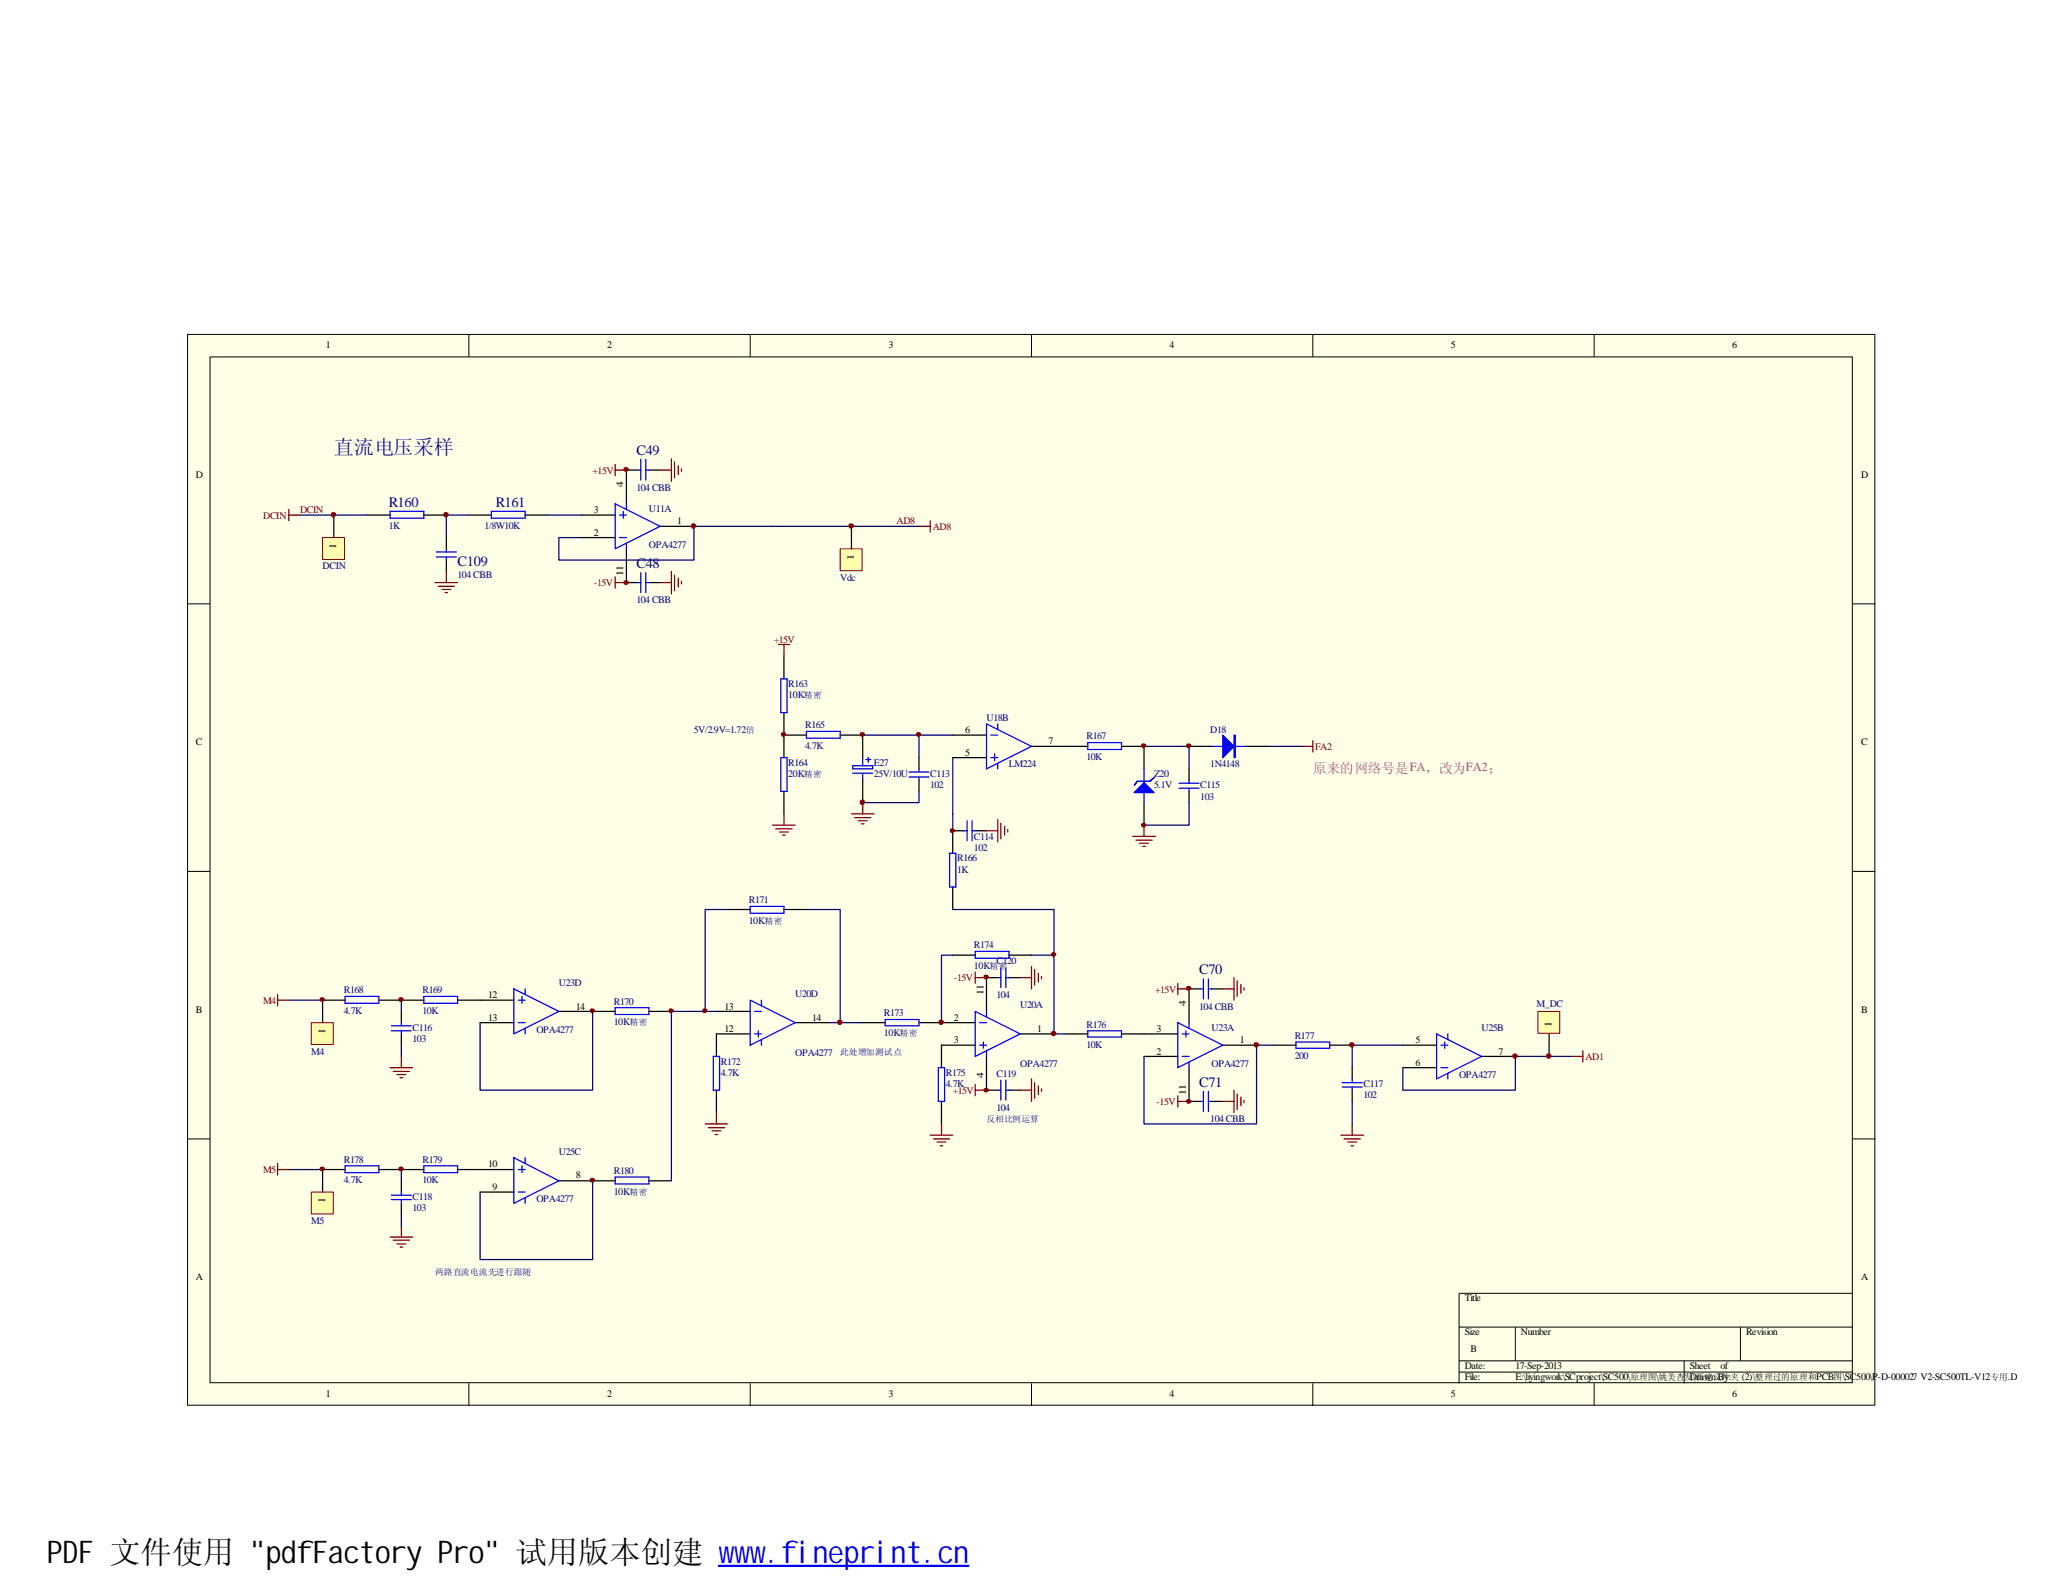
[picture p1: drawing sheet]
<svg xmlns="http://www.w3.org/2000/svg" width="279mm" height="216mm" viewBox="0 0 279 216" stroke-linecap="round" stroke-linejoin="round" font-family="sans-serif">
<path d="M25.4 45.3h228.5v145h-228.5z" fill="#ffffe8"/>
<g fill="none" stroke="#000" stroke-width=".14">
<path d="M25.4 45.3h228.5v145h-228.5zM28.4 48.3h222.5v139h-222.5zM63.5 45.3v3M101.6 45.3v3M139.7 45.3v3M177.8 45.3v3M215.9 45.3v3M25.4 81.8h3M251 81.8h3M25.4 118h3M251 118h3M25.4 154.3h3"/>
<path d="M251 154.3h3M197.6 179.7h53.4M205.2 179.7v4.6M235.7 179.7v4.6M251 175.2h-53.4v12.2M63.5 187.4v3M101.6 187.4v3M139.7 187.4v3M177.8 187.4v3M197.6 184.3h53.4M197.6 185.8h53.4M215.9 187.4v3"/>
<path d="M228.1 184.3v3.1"/>
</g>
<path d="M74.2 69.8h4.5M104.6 71.3h-10.6v4.6h-18.3v-3.1h3" fill="none" stroke="#000080" stroke-width=".17"/>
<path d="M63.5 69.8h3M71.1 69.8h3.1" fill="none" stroke="#000" stroke-width=".17"/>
<path d="M66.5 69.3h4.6v.9h-4.6z" fill="none" stroke="#00f" stroke-width=".17"/>
<path d="M113.9 74.4h2.9v2.9h-2.9z" fill="#ffffb0"/>
<path d="M113.8 74.3h3v3h-3z" fill="none" stroke="#800000" stroke-width=".14"/>
<path d="M115.3 71.3v3" fill="none" stroke="#000" stroke-width=".17"/>
<path d="M43.8 72.9h2.9v2.9h-2.9z" fill="#ffffb0"/>
<path d="M43.7 72.8h3v3h-3z" fill="none" stroke="#800000" stroke-width=".14"/>
<g fill="none" stroke="#000" stroke-width=".17">
<path d="M45.2 69.8v3M49.8 69.8h3M57.4 69.8h3.1M60.5 72.8v1.5M60.5 75.9v1.5M106.2 88.8v3.1M106.2 96.5v6.1M106.2 99.6h3M113.8 99.6h3v3M106.2 107.2v3M116.8 105.7v3M124.5 102.6v1.5"/>
<path d="M124.5 105.7v1.5M130.6 112.5h-1.6v3.1M132.1 112.5h1.5M144.3 101.1h3M151.9 101.1h3v3M154.9 108.7v3.1M161 104.1v1.6M161 107.2v1.5M161 101.1h3.1M168.7 101.1h3M43.7 135.5h3M51.3 135.5h6.1"/>
<path d="M54.4 137v1.5M62 135.5h7.6M65 138.5h4.6M75.7 137h7.6M87.9 137h3M97 137h4.6M98.6 123.2h3M106.2 123.2h3M107.7 138.5h4.6M116.8 138.5h3.1M124.5 138.5h7.6M129 129.4h3.1"/>
<path d="M129 120.1v3.1M133.6 132.4v4.6M136.7 129.4h3M161 133.9v4.6M43.7 158.4h3M51.3 158.4h6.1M54.4 140v1.6M54.4 159.9v1.6M62 158.4h7.6M75.7 159.9h7.6M87.9 159.9h3M97 147.7v3"/>
<path d="M101.6 140h-4.6v3.1M127.5 149.2v3M132.1 141.6h-4.6v3M133.6 143.1v4.6M138.2 140h4.5M144.3 140h3M151.9 140h7.6M154.9 143.1h4.6M161 144.6v4.6M165.6 141.6h4.6M172.5 141.6h3M180.1 141.6h3"/>
<path d="M183.1 144.6v1.5M183.1 147.7v1.5M54.4 163v1.5M65 161.5h4.6"/>
</g>
<g fill="none" stroke="#000080" stroke-width=".17">
<path d="M40.6 69.8h9.2M63.5 69.8h-3v3M104.6 71.3h19.9M116.8 99.6h12.2M124.5 99.6v3M124.5 107.2v1.5h-7.7M129 102.6v7.6M154.9 101.1h6.1v3M161 108.7v3.1h-6.1M171.7 101.1h4.6M39.1 135.5h4.6M54.4 135.5v1.5"/>
<path d="M80.3 137v10.7h-15.3v-9.2M97 137h-6.1v22.9M112.3 138.5h4.5M129 129.4h-1.5v9.1M139.7 129.4h3v10.6h1.6M39.1 158.4h4.6M54.4 141.6v1.5M54.4 158.4v1.5M80.3 159.9v10.7h-15.3v-9.1M172.5 141.6h-2.3v10.6h-15.3v-9.1M183.1 149.2v3M189.2 141.6h-6.1v3"/>
<path d="M54.4 164.5v1.5"/>
</g>
<g fill="none" stroke="#00f" stroke-width=".17">
<path d="M52.8 69.3h4.6v.9h-4.6zM59.1 75.4h2.7M59.1 74.8h2.7M60.5 74.3v.5M60.5 75.4v.5M105.7 91.9h.9v4.6h-.9zM109.2 99.1h4.6v.9h-4.6zM105.7 102.6h.9v4.6h-.9zM115.5 103.7h2.7v.4h-2.7zM115.5 104.7h2.7M116.8 102.6v1.1M116.8 104.7v1"/>
<path d="M117.3 102.9h.6M117.6 102.6v.6M123.1 105.2h2.7M123.1 104.6h2.7M124.5 104.1v.5M124.5 105.2v.5M128.6 115.6h.9v4.5h-.9zM130.6 112.5h.4M131 111.2v2.7M131.7 112.5h.4M131.7 111.2v2.7M147.3 100.6h4.6v.9h-4.6z"/>
<path d="M154.9 104.1v4.6M159.7 106.8h2.7M159.7 106.1h2.7M161 105.7v.4M161 106.8v.4M164.1 101.1h4.6M46.7 135h4.6v.9h-4.6zM53 139.6h2.7M53 138.9h2.7M54.4 138.5v.4M54.4 139.6v.4M57.4 135h4.6v.9h-4.6z"/>
<path d="M69.6 133.9l6.1 3.1-6.1 3zM70.2 138.5h.9M70.2 135.5h.9M70.7 135v.9M71.1 133.9v.8M71.1 139.3v.7M83.3 136.5h4.6v.9h-4.6zM101.6 135.5l6.1 3-6.1 3.1zM101.6 122.8h4.6v.9h-4.6zM102.2 137h.9M102.7 139.6v.9M103.1 135.5v.7"/>
<path d="M119.9 138.1h4.6v.8h-4.6zM132.1 137l6.1 3-6.1 3.1zM132.1 128.9h4.6v.9h-4.6zM132.7 138.5h.9M133.6 137v.8M147.3 139.6h4.6v.9h-4.6zM159.5 138.5l6.1 3.1-6.1 3zM160.6 139.6v.9M161 138.5v.8M46.7 157.9h4.6v.9h-4.6zM57.4 157.9h4.6v.9h-4.6zM69.6 156.8l6.1 3.1-6.1 3.1z"/>
<path d="M70.2 158.4h.9M70.7 157.9v.9M71.1 156.8v.8M83.3 159.4h4.6v1h-4.6zM96.6 143.1h.9v4.6h-.9zM102.2 140h.9M103.1 140.8v.8M127.1 144.6h.8v4.6h-.8zM132.7 141.6h.9M133.2 141.1v.9M133.6 142.3v.8M160.1 140h.9"/>
<path d="M160.1 143.1h.9M161 143.8v.8M175.5 141.1h4.6v.9h-4.6zM181.8 147.2h2.7M181.8 146.6h2.7M183.1 146.1v.5M183.1 147.2v.5M53 162.5h2.7M53 161.9h2.7M54.4 161.5v.4M54.4 162.5v.5M70.2 161.5h.9"/>
<path d="M71.1 162.2v.8"/>
</g>
<g fill="none" stroke="#800000" stroke-width=".17">
<path d="M58.9 78.9h3.1M59.4 79.4h2.2M59.9 79.8h1.1M60.5 77.4v1.5M60.3 80.3h.3M105.4 87.3h1.5M106.2 87.3v1.5M104.6 111.8h3.1M105.1 112.3h2.2M105.6 112.7h1.2M106 113.1h.3M106.2 110.2v1.6"/>
<path d="M115.3 110.2h3.1M115.7 110.7h2.2M116.2 111.2h1.2M116.7 111.6h.3M116.8 108.7v1.5M133.6 112.5h1.5M135.1 111v3M135.6 111.5v2.1M136.1 111.9v1.2M136.5 112.4v.3M153.4 113.3h3.1M153.8 113.8h2.2"/>
<path d="M154.3 114.2h1.2M154.8 114.6h.3M154.9 111.8v1.5M176.3 101.1h1.5M177.8 100.3v1.6M37.6 134.7v1.5M37.6 135.5h1.5M37.6 157.6v1.6M37.6 158.4h1.5M52.8 144.6h3.1M53.3 145.1h2.2M53.8 145.5h1.1"/>
<path d="M54.2 146h.3M54.4 143.1v1.5M95.5 152.2h3.1M95.9 152.7h2.2M96.4 153.2h1.2M96.9 153.7h.3M97 150.7v1.5M126 153.8h3M126.4 154.3h2.2M126.9 154.7h1.2M127.3 155.2h.4M127.5 152.2v1.6"/>
<path d="M181.6 153.8h3.1M182 154.3h2.2M182.5 154.7h1.2M183 155.2h.3M183.1 152.2v1.6M212.9 143.1h1.5M214.4 142.3v1.5M52.8 167.6h3.1M53.3 168h2.2M53.8 168.5h1.1M54.2 168.9h.3M54.4 166v1.6"/>
</g>
<g fill="#800000" stroke="#800000" stroke-width=".14">
<path d="M54 135.2a.29 .29 0 0 1 .4-.1 .29 .29 0 0 1 .2 .4l-.3 .1-.2-.1z" fill-rule="evenodd"/>
<path d="M90.6 136.8a.29 .29 0 0 1 .4-.1 .29 .29 0 0 1 .1 .3l-.3 .2-.1-.1z" fill-rule="evenodd"/>
<path d="M54 158.2a.29 .29 0 0 1 .4-.1 .29 .29 0 0 1 .2 .3l-.3 .2-.2-.1z" fill-rule="evenodd"/>
<path d="M154.6 111.6a.29 .29 0 0 1 .4-.1 .29 .29 0 0 1 .1 .4l-.2 .1-.2-.1z" fill-rule="evenodd"/>
<path d="M124.1 99.3a.29 .29 0 0 1 .4-.1 .29 .29 0 0 1 .2 .4l-.3 .1-.2-.1z" fill-rule="evenodd"/>
<path d="M154.6 100.9a.29 .29 0 0 1 .4-.1 .29 .29 0 0 1 .1 .3l-.2 .2-.2-.1z" fill-rule="evenodd"/>
<path d="M160.7 100.9a.29 .29 0 0 1 .4-.1 .29 .29 0 0 1 .1 .3l-.2 .2-.2-.1z" fill-rule="evenodd"/>
<circle cx="60.4" cy="69.7" r=".31"/>
</g>
<g fill="#00f" stroke="#00f" stroke-width=".17">
<path d="M153.6 107.4l1.3-1.4 1.4 1.4z" fill-rule="evenodd"/>
<path d="M154 105.8h1.7l.6-.5-.6 .5h-1.7l-.4 .6z" fill-rule="evenodd"/>
<path d="M167.1 99.6h.2v3h-.2z" fill-rule="evenodd"/>
<path d="M165.6 99.6l1.5 1.5-1.5 1.5z" fill-rule="evenodd"/>
</g>
<path d="M208.4 137.1h2.8v2.9h-2.8z" fill="#ffffb0"/>
<path d="M208.3 137h2.9v3h-2.9z" fill="none" stroke="#800000" stroke-width=".14"/>
<path d="M209.8 140v3.1" fill="none" stroke="#000" stroke-width=".17"/>
<path d="M42.2 138.6h2.9v2.9h-2.9z" fill="#ffffb0"/>
<path d="M42.2 138.5h2.9v3h-2.9z" fill="none" stroke="#800000" stroke-width=".14"/>
<path d="M43.7 135.5v3" fill="none" stroke="#000" stroke-width=".17"/>
<path d="M42.2 161.5h2.9v2.9h-2.9z" fill="#ffffb0"/>
<path d="M42.2 161.5h2.9v2.9h-2.9z" fill="none" stroke="#800000" stroke-width=".14"/>
<g fill="none" stroke="#000" stroke-width=".17">
<path d="M78.7 69.8h4.6M78.7 72.8h4.6M84.8 74.3v4.6h1.6M86.4 63.7h-1.6v4.5M87.9 63.7h1.5M87.9 78.9h1.5M89.4 71.3h4.6M129 99.6h4.6M129 102.6h4.6M139.7 101.1h4.6M133.6 132.4h1.5M136.7 132.4h1.5"/>
<path d="M161 133.9h1.6M164.1 133.9h1.5M43.7 158.4v3.1M133.6 147.7h1.5M136.7 147.7h1.5M161 149.2h1.6M164.1 149.2h1.5M190 141.6h4.6M190 144.6h4.6M200.7 143.1h4.5"/>
</g>
<g fill="#800000" stroke="#800000" stroke-width=".14">
<path d="M43.4 135.2a.29 .29 0 0 1 .3-.1 .29 .29 0 0 1 .2 .4l-.3 .1-.2-.1z" fill-rule="evenodd"/>
<path d="M43.4 158.2a.29 .29 0 0 1 .3-.1 .29 .29 0 0 1 .2 .3l-.3 .2-.2-.1z" fill-rule="evenodd"/>
<path d="M116.5 99.3a.29 .29 0 0 1 .4-.1 .29 .29 0 0 1 .1 .4l-.2 .1-.2-.1z" fill-rule="evenodd"/>
<path d="M105.9 99.3a.29 .29 0 0 1 .3-.1 .29 .29 0 0 1 .2 .4l-.3 .1-.2-.1z" fill-rule="evenodd"/>
<path d="M128.7 112.4a.29 .29 0 0 1 .4-.1 .29 .29 0 0 1 .1 .3l-.3 .2-.1-.1z" fill-rule="evenodd"/>
<path d="M142.4 129.1a.29 .29 0 0 1 .4-.1 .29 .29 0 0 1 .2 .4l-.3 .1-.2-.1z" fill-rule="evenodd"/>
<path d="M95.3 136.7a.29 .29 0 0 1 .3 0 .29 .29 0 0 1 .1 .3l-.3 .2-.2-.1v-.2z" fill-rule="evenodd"/>
<path d="M80 136.8a.29 .29 0 0 1 .3-.1 .29 .29 0 0 1 .2 .3l-.3 .2-.2-.1z" fill-rule="evenodd"/>
<path d="M80 159.7a.29 .29 0 0 1 .3-.1 .29 .29 0 0 1 .2 .4l-.3 .1-.2-.1z" fill-rule="evenodd"/>
<path d="M160.7 133.7a.29 .29 0 0 1 .4-.1 .29 .29 0 0 1 .1 .4l-.2 .1-.2-.1z" fill-rule="evenodd"/>
<path d="M160.7 149a.29 .29 0 0 1 .4-.1 .29 .29 0 0 1 .1 .4l-.2 .1-.2-.1z" fill-rule="evenodd"/>
<path d="M84.6 63.4a.29 .29 0 0 1 .3 0 .29 .29 0 0 1 .1 .3l-.2 .1-.2-.1-.1-.1z" fill-rule="evenodd"/>
<path d="M84.6 78.7a.29 .29 0 0 1 .3 0 .29 .29 0 0 1 .1 .3l-.2 .2-.2-.1-.1-.2z" fill-rule="evenodd"/>
<path d="M133.4 147.4a.29 .29 0 0 1 .3 0 .29 .29 0 0 1 .1 .4l-.3 .1-.2-.1v-.1z" fill-rule="evenodd"/>
<path d="M133.4 132.1a.29 .29 0 0 1 .3 0 .29 .29 0 0 1 .1 .3l-.3 .2-.2-.1v-.2z" fill-rule="evenodd"/>
<circle cx="45.2" cy="69.7" r=".31"/>
<circle cx="115.3" cy="71.2" r=".31"/>
<circle cx="183.1" cy="141.5" r=".31"/>
<circle cx="209.8" cy="143" r=".31"/>
<circle cx="116.8" cy="108.7" r=".31"/>
<circle cx="113.7" cy="138.5" r=".31"/>
<circle cx="93.9" cy="71.2" r=".31"/>
<circle cx="127.5" cy="138.5" r=".31"/>
<circle cx="142.7" cy="140" r=".31"/>
<circle cx="205.2" cy="143" r=".31"/>
<circle cx="170.1" cy="141.5" r=".31"/>
</g>
<g fill="none" stroke="#00f" stroke-width=".17">
<path d="M83.3 68.2l6.1 3.1-6.1 3zM83.9 72.8h.9M83.9 69.8h.9M84.4 69.3v.9M84.8 68.2v.8M84.8 73.6v.7M86.4 63.7h.4M86.4 78.9h.4M86.8 62.2v2.8M86.8 77.6v2.7M87.5 63.7h.4M87.5 62.2v2.8"/>
<path d="M87.5 77.6v2.7M87.5 78.9h.4M133.6 98l6.1 3.1-6.1 3zM134.2 99.6h.9M135.1 98v.8M134.2 102.6h.9M134.7 102.1v.9M135.1 103.4v.7M135.1 132.4h.5M135.6 131.1v2.7M136.2 131.1v2.7M136.2 132.4h.5"/>
<path d="M162.6 133.9h.4M163 132.6v2.7M163.7 132.6v2.7M163.7 133.9h.4M135.1 147.7h.5M135.6 146.3v2.7M136.2 147.7h.5M136.2 146.3v2.7M162.6 149.2h.4M163 147.8v2.7M163.7 149.2h.4M163.7 147.8v2.7"/>
<path d="M194.6 140l6.1 3.1-6.1 3zM195.2 144.6h.9M195.2 141.6h.9M195.7 141.1v.9M196.1 140v.8M196.1 145.4v.7M97.4 212.1h33.8"/>
</g>
<path d="M129 110.2v2.3M98.6 123.2h-3.1v13.8M109.2 123.2h4.6v15.3M129 123.2h13.7v6.2M189.2 141.6h.8M212.9 143.1h-7.7v4.6h-15.2v-3.1" fill="none" stroke="#000080" stroke-width=".17"/>
<g fill="none" stroke="#800000" stroke-width=".17">
<path d="M39.1 69v1.5M39.1 69.8h1.5M83.3 62.9v1.5M83.3 78.1v1.6M83.3 63.7h1.5M83.3 78.9h1.5M89.4 63.7h1.5M89.4 78.9h1.5M90.9 62.1v3.1M90.9 77.4v3M91.4 62.6v2.1M91.4 77.9v2.1"/>
<path d="M91.9 63.1v1.2M91.9 78.3v1.2M92.3 63.5v.3M92.3 78.7v.4M124.5 71.3h1.5M126 70.5v1.6M132.1 132.4h1.5M132.1 131.7v1.5M138.2 132.4h1.5M139.7 130.9v3M140.1 131.3v2.1M140.6 131.8v1.2"/>
<path d="M141.1 132.2v.4M159.5 133.2v1.5M159.5 133.9h1.5M165.6 133.9h1.5M167.1 132.4v3.1M167.6 132.8v2.2M168.1 133.3v1.2M168.5 133.8v.3M132.1 146.9v1.5M132.1 147.7h1.5M138.2 147.7h1.5M139.7 146.1v3.1"/>
<path d="M140.1 146.6v2.2M140.6 147.1v1.2M141.1 147.5v.3M159.5 148.4v1.5M159.5 149.2h1.5M165.6 149.2h1.5M167.1 147.7v3M167.6 148.2v2.1M168.1 148.6v1.2M168.5 149v.4"/>
</g>
<path d="M97.4 212h33.8" fill="none" stroke="#00f" stroke-width=".18"/>
<text font-size="4.2" x="6.3" y="211.7">PDF 文件使用 &quot;pdfFactory Pro&quot; 试用版本创建 www.fineprint.cn</text>
<text font-size="2.7" fill="#000080" x="45.2" y="61.5">直流电压采样</text>
<g font-size="1.9" fill="#000080">
<text x="86.2" y="61.6">C49</text>
<text x="52.7" y="68.7">R160</text>
<text x="67.1" y="68.7">R161</text>
<text x="62" y="76.6">C109</text>
<text x="86.2" y="77">C48</text>
<text x="162.4" y="131.9">C70</text>
<text x="162.4" y="147.2">C71</text>
</g>
<text font-size="1.9" fill="#bf00bf" x="177.8" y="104.6">原来的网络号是FA，改为FA2；</text>
<g font-size="1.4">
<text x="44.1" y="47.2">1</text>
<text x="82.2" y="47.2">2</text>
<text x="120.3" y="47.2">3</text>
<text x="158.4" y="47.2">4</text>
<text x="196.5" y="47.2">5</text>
<text x="234.6" y="47.2">6</text>
<text x="26.5" y="64.8">D</text>
<text x="84.4" y="66" transform="rotate(-90 84.4 66)">4</text>
<text x="252.1" y="64.8">D</text>
<text x="80.4" y="69.5">3</text>
<text x="91.7" y="71">1</text>
<text x="45.6" y="74.3" transform="rotate(-90 45.6 74.3)">1</text>
<text x="80.4" y="72.6">2</text>
<text x="84.4" y="78" transform="rotate(-90 84.4 78)">11</text>
<text x="115.7" y="75.9" transform="rotate(-90 115.7 75.9)">1</text>
<text x="26.5" y="100.9">C</text>
<text x="130.7" y="99.3">6</text>
<text x="142" y="100.8">7</text>
<text x="252.1" y="100.9">C</text>
<text x="130.7" y="102.4">5</text>
<text x="26.5" y="137.2">B</text>
<text x="66.1" y="135.2">12</text>
<text x="78" y="136.7">14</text>
<text x="98.1" y="136.7">13</text>
<text x="133.2" y="134.7" transform="rotate(-90 133.2 134.7)">11</text>
<text x="160.6" y="136.2" transform="rotate(-90 160.6 136.2)">4</text>
<text x="252.1" y="137.2">B</text>
<text x="44" y="140" transform="rotate(-90 44 140)">1</text>
<text x="66.1" y="138.3">13</text>
<text x="98.1" y="139.8">12</text>
<text x="110" y="138.3">14</text>
<text x="129.2" y="141.3">3</text>
<text x="129.2" y="138.3">2</text>
<text x="140.5" y="139.8">1</text>
<text x="156.6" y="139.8">3</text>
<text x="156.6" y="142.8">2</text>
<text x="167.9" y="141.3">1</text>
<text x="191.7" y="141.3">5</text>
<text x="202.9" y="142.8">7</text>
<text x="210.1" y="139.1" transform="rotate(-90 210.1 139.1)">1</text>
<text x="133.2" y="146" transform="rotate(-90 133.2 146)">4</text>
<text x="160.6" y="148.3" transform="rotate(-90 160.6 148.3)">11</text>
<text x="191.7" y="144.4">6</text>
<text x="66.1" y="158.1">10</text>
<text x="66.7" y="161.1">9</text>
<text x="78" y="159.6">8</text>
<text x="44" y="163" transform="rotate(-90 44 163)">1</text>
<text x="26.5" y="173.4">A</text>
<text x="252.1" y="173.4">A</text>
<text x="198.4" y="176.3">Title</text>
<text x="198.4" y="180.8">Size</text>
<text x="198.4" y="185.4">Date:</text>
<text x="199.1" y="183.1">B</text>
<text x="205.2" y="185.4">17-Sep-2013</text>
<text x="206" y="180.8">Number</text>
<text x="228.9" y="185.4">Sheet</text>
<text x="233" y="185.4">of</text>
<text x="236.5" y="180.8">Revision</text>
<text x="44.1" y="189.2">1</text>
<text x="82.2" y="189.2">2</text>
<text x="120.3" y="189.2">3</text>
<text x="158.4" y="189.2">4</text>
<text x="196.5" y="189.2">5</text>
<text x="198.4" y="186.9">File:</text>
<text x="205.2" y="186.9">E:\liyingwork\SCproject\SC500\</text>
<text x="224.3" y="186.9">\</text>
<text x="228.9" y="186.9">D\rawn By:</text>
<text x="234.6" y="189.2">6</text>
<text x="235.9" y="186.9">(2)\</text>
<text x="246" y="186.9">PCB</text>
<text x="249.6" y="186.9">\SC500\P-D-000027 V2-SC500TL-V12</text>
<text x="271.9" y="186.9">.DDB</text>
</g>
<g font-size="1.4" fill="#800000">
<text x="80.3" y="64.2">+15V</text>
<text x="35.6" y="70.3">DCIN</text>
<text x="40.6" y="69.5">DCIN</text>
<text x="121.4" y="71">AD8</text>
<text x="126.3" y="71.8">AD8</text>
<text x="80.4" y="79.4">-15V</text>
<text x="104.8" y="87">+15V</text>
<text x="178.1" y="101.6">FA2</text>
<text x="35.6" y="136">M4</text>
<text x="129.2" y="132.9">-15V</text>
<text x="156.5" y="134.5">+15V</text>
<text x="214.7" y="143.6">AD1</text>
<text x="129" y="148.2">+15V</text>
<text x="156.6" y="149.7">-15V</text>
<text x="35.6" y="158.8">M5</text>
</g>
<g font-size="1.4" fill="#000080">
<text x="52.7" y="71.6">1K</text>
<text x="65.6" y="71.6">1/8W10K</text>
<text x="86.2" y="66.5">104 CBB</text>
<text x="87.9" y="69.3">U11A</text>
<text x="43.7" y="77.1">DCIN</text>
<text x="87.9" y="74.3">OPA4277</text>
<text x="62" y="78.2">104 CBB</text>
<text x="86.2" y="81.7">104 CBB</text>
<text x="113.8" y="78.7">Vdc</text>
<text x="106.8" y="93">R163</text>
<text x="106.8" y="94.6">10K</text>
<text x="94" y="99.3">5V/2.9V=1.72</text>
<text x="109.1" y="98.6">R165</text>
<text x="109.1" y="101.4">4.7K</text>
<text x="133.6" y="97.6">U18B</text>
<text x="147.2" y="100.2">R167</text>
<text x="163.9" y="99.3">D18</text>
<text x="106.8" y="103.7">R164</text>
<text x="106.8" y="105.2">20K</text>
<text x="118.4" y="103.7">E27</text>
<text x="118.4" y="105.2">25V/10U</text>
<text x="126" y="105.2">C113</text>
<text x="126" y="106.8">102</text>
<text x="136.7" y="103.9">LM224</text>
<text x="147.2" y="103">10K</text>
<text x="156.3" y="105.2">Z20</text>
<text x="156.3" y="106.8">5.1V</text>
<text x="162.6" y="106.8">C115</text>
<text x="163.9" y="103.9">1N4148</text>
<text x="131.9" y="113.8">C114</text>
<text x="162.6" y="108.3">103</text>
<text x="129.6" y="116.7">R166</text>
<text x="129.6" y="118.2">1K</text>
<text x="131.9" y="115.3">102</text>
<text x="101.4" y="122.3">R171</text>
<text x="101.4" y="125.1">10K</text>
<text x="131.9" y="128.4">R174</text>
<text x="131.9" y="131.2">10K</text>
<text x="135" y="130.6">C120</text>
<text x="46.6" y="134.5">R168</text>
<text x="46.6" y="137.3">4.7K</text>
<text x="57.2" y="134.5">R169</text>
<text x="57.2" y="137.3">10K</text>
<text x="75.7" y="133.5">U23D</text>
<text x="83.1" y="136.1">R170</text>
<text x="107.7" y="135">U20D</text>
<text x="119.7" y="137.6">R173</text>
<text x="135" y="135.2">104</text>
<text x="138.2" y="136.6">U20A</text>
<text x="162.4" y="136.7">104 CBB</text>
<text x="208.1" y="136.4">M_DC</text>
<text x="42.2" y="142.8">M4</text>
<text x="55.9" y="139.6">C116</text>
<text x="55.9" y="141.1">103</text>
<text x="72.6" y="140">OPA4277</text>
<text x="83.1" y="138.9">10K</text>
<text x="107.7" y="143">OPA4277</text>
<text x="119.7" y="140.4">10K</text>
<text x="147.2" y="139.2">R176</text>
<text x="147.2" y="141.9">10K</text>
<text x="164.1" y="139.6">U23A</text>
<text x="175.3" y="140.7">R177</text>
<text x="175.3" y="143.4">200</text>
<text x="200.7" y="139.6">U25B</text>
<text x="97.6" y="144.2">R172</text>
<text x="97.6" y="145.7">4.7K</text>
<text x="128.1" y="145.7">R175</text>
<text x="128.1" y="147.2">4.7K</text>
<text x="135" y="145.9">C119</text>
<text x="138.2" y="144.5">OPA4277</text>
<text x="164.1" y="144.5">OPA4277</text>
<text x="184.7" y="147.2">C117</text>
<text x="184.7" y="148.8">102</text>
<text x="197.6" y="146">OPA4277</text>
<text x="135" y="150.5">104</text>
<text x="163.9" y="152">104 CBB</text>
<text x="46.6" y="157.5">R178</text>
<text x="46.6" y="160.3">4.7K</text>
<text x="57.2" y="157.5">R179</text>
<text x="57.2" y="160.3">10K</text>
<text x="75.7" y="156.4">U25C</text>
<text x="83.1" y="159">R180</text>
<text x="83.1" y="161.8">10K</text>
<text x="42.2" y="165.8">M5</text>
<text x="55.9" y="162.6">C118</text>
<text x="55.9" y="164.1">103</text>
<text x="72.6" y="162.8">OPA4277</text>
</g>
<g font-size="1.2" fill="#000080">
<text x="108.9" y="94.6">精密</text>
<text x="101" y="99.3">倍</text>
<text x="108.9" y="105.2">精密</text>
<text x="103.5" y="125.1">精密</text>
<text x="134" y="131.2">精密</text>
<text x="85.3" y="138.9">精密</text>
<text x="113.8" y="142.8">此处增加测试点</text>
<text x="121.8" y="140.4">精密</text>
<text x="133.6" y="152">反相比例运算</text>
<text x="85.3" y="161.8">精密</text>
<text x="58.9" y="172.6">两路直流电流先进行跟随</text>
</g>
<g font-size="1.2">
<text x="220.8" y="186.9">原理图 姚美杏发 新建文件夹</text>
<text x="237.7" y="186.9">整理过的原理和</text>
<text x="248.3" y="186.9">图</text>
<text x="269.6" y="186.9">专用</text>
</g>
</svg>
